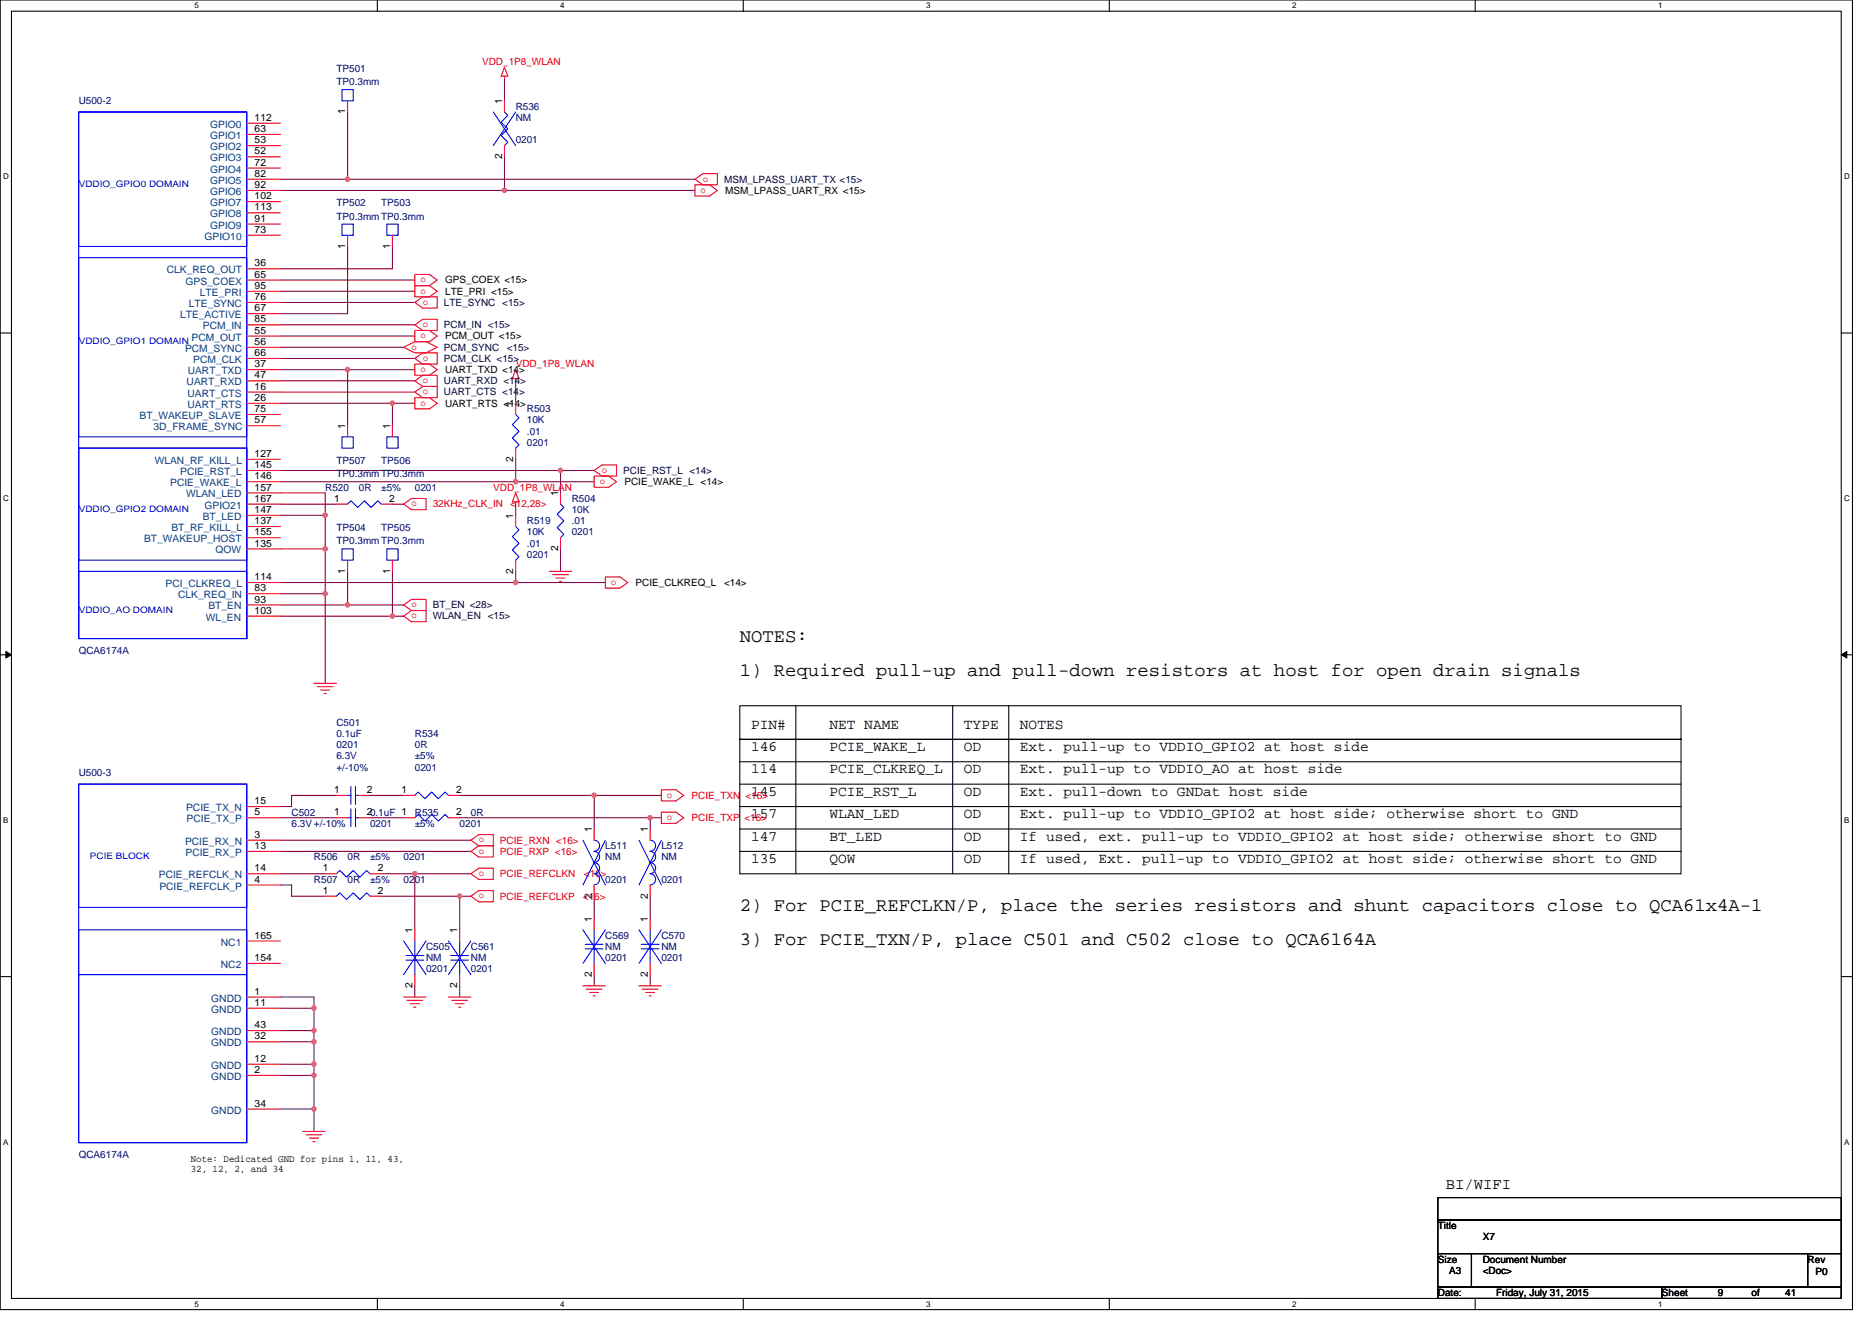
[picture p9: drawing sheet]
<svg xmlns="http://www.w3.org/2000/svg" width="297mm" height="210mm" viewBox="0 0 297 210" stroke-linecap="round" stroke-linejoin="round" font-family="sans-serif">
<path d="M0 0h293.9v207.9h-293.9zM1.8 1.8h290.4v204.3h-290.4z" fill="none" stroke="#000" stroke-width=".17"/>
<g fill="#fff">
<path d="M30.8 .2h.7v1.4h-.7z"/>
<path d="M30.8 206.3h.7v1.4h-.7z"/>
</g>
<path d="M59.9 0v1.8M59.9 206.1v1.8" fill="none" stroke="#000" stroke-width=".17"/>
<g fill="#fff">
<path d="M88.9 .2h.7v1.4h-.7z"/>
<path d="M88.9 206.3h.7v1.4h-.7z"/>
</g>
<path d="M117.9 0v1.8M117.9 206.1v1.8" fill="none" stroke="#000" stroke-width=".17"/>
<g fill="#fff">
<path d="M147 .2h.7v1.4h-.7z"/>
<path d="M147 206.3h.7v1.4h-.7z"/>
</g>
<path d="M176 0v1.8M176 206.1v1.8" fill="none" stroke="#000" stroke-width=".17"/>
<g fill="#fff">
<path d="M205 .2h.7v1.4h-.7z"/>
<path d="M205 206.3h.7v1.4h-.7z"/>
</g>
<path d="M234.1 0v1.8M234.1 206.1v1.8" fill="none" stroke="#000" stroke-width=".17"/>
<g fill="#fff">
<path d="M263.1 .2h.7v1.4h-.7z"/>
<path d="M263.1 206.3h.7v1.4h-.7z"/>
<path d="M.5 27.3h.9v1.4h-.9z"/>
<path d="M292.6 27.3h.9v1.4h-.9z"/>
<path d="M.5 78.4h.9v1.4h-.9z"/>
<path d="M292.6 78.4h.9v1.4h-.9z"/>
</g>
<path d="M0 52.9h1.8M292.2 52.9h1.7" fill="none" stroke="#000" stroke-width=".17"/>
<g fill="#fff">
<path d="M.5 129.5h.8v1.4h-.8z"/>
<path d="M292.6 129.5h.9v1.4h-.9z"/>
</g>
<path d="M0 103.9h1.8M292.2 103.9h1.7" fill="none" stroke="#000" stroke-width=".17"/>
<path d="M.9 103.4l.9 .5-.9 .5zM292.2 103.9l.8-.5v1z" fill="#000" stroke="#000" stroke-width=".16"/>
<g fill="#fff">
<path d="M.5 180.5h.8v1.4h-.8z"/>
<path d="M292.6 180.5h.9v1.4h-.9z"/>
</g>
<g fill="none" stroke="#000" stroke-width=".17">
<path d="M117.4 112h149.3v5.3h-149.3zM117.4 117.3h149.3v21.4h-149.3zM126.3 112v26.7M151.2 112v26.7M160.1 112v26.7M117.4 135.1h149.3M117.4 131.6h149.3M117.4 124.5h149.3M117.4 120.9h149.3M117.4 128h149.3M0 155h1.8M292.2 155h1.7"/>
<path d="M228.2 190.1h64v3.5h-64zM228.2 193.6h64v5.4h-64zM228.2 199h5.3v5.3h-5.3zM233.5 199h53.3v5.3h-53.3zM286.8 199h5.4v5.3h-5.4zM228.2 204.3h35.5v1.8h-35.5zM263.7 204.3h28.5v1.8h-28.5z"/>
</g>
<g fill="none" stroke="#800040" stroke-width=".17">
<path d="M55.2 17.8v10.6M80 12.4v3.6M44.5 28.4h10.7M44.5 30.2h35.5M55.2 39.1v10.7h-10.7M55.2 28.4h55.1M62.3 39.1v3.6h-17.8M80 24.9v5.3h30.3M44.5 58.7h10.7M44.5 44.4h21.3M44.5 46.2h21.3M44.5 48h21.3"/>
<path d="M44.5 51.6h21.3M44.5 53.3h21.3M44.5 56.9h21.3M44.5 55.1h19.5M55.2 58.7v8.9M55.2 58.7h10.6M44.5 74.7h44.4M44.5 78.2h7.1v3.6M44.5 64h17.8M44.5 60.5h21.3M44.5 62.2h21.3M44.5 76.5h37.3"/>
<path d="M62.3 64v3.6M62.3 64h3.5M81.8 72.9v3.6M81.8 76.5h12.5M81.8 60.5v3.5M88.9 74.7h5.4M88.9 74.7v3.5M44.5 80h8.9M44.5 92.5h37.3M44.5 81.8h7.1v5.3M44.5 94.2h7.1M44.5 87.1h7.1"/>
<path d="M44.5 96h10.7M44.5 97.8h17.8M51.6 94.2v14.3M51.6 87.1v7.1M55.2 96h8.8M55.2 90.7v5.3M62.3 80h1.7M62.3 97.8h1.7M62.3 90.7v7.1M81.8 80v1.8M81.8 90.7v1.8M81.8 92.5h14.3"/>
<path d="M88.9 87.1v3.6M44.5 138.7h7.1M44.5 133.3h30.2M44.5 135.1h30.2M44.5 129.8h8.9M53.4 126.2h-7.1v1.8h-1.8M58.7 126.2h5.3M58.7 129.8h5.3M60.5 138.7h5.3M65.8 138.7h8.9M65.8 138.7v8.9M72.9 126.2h21.4"/>
<path d="M72.9 129.8h30.3M94.3 126.2h10.6M94.3 126.2v5.4M104.9 129.8h-1.7v1.8M44.5 140.5h1.8v1.7h5.3M44.5 158.2h5.3v1.8M60.5 142.2h12.4M65.8 156.5v1.7M72.9 142.2h1.8M72.9 156.5v1.7M72.9 142.2v5.4M94.3 154.7v1.8"/>
<path d="M94.3 142.2v3.6M103.2 154.7v1.8M103.2 142.2v3.6M44.5 163.6h5.3M44.5 165.4h5.3M44.5 168.9h5.3M44.5 170.7h5.3M44.5 176h5.3M44.5 160h5.3M49.8 163.6v1.8M49.8 165.4v3.5M49.8 168.9v1.8"/>
<path d="M49.8 170.7v5.3M49.8 176v3.6M49.8 160v3.6"/>
</g>
<g fill="#f0f" stroke="#f0f" stroke-width=".17">
<circle cx="49.8" cy="160" r=".35"/>
<circle cx="49.8" cy="163.6" r=".35"/>
<circle cx="49.8" cy="165.3" r=".35"/>
<circle cx="49.8" cy="170.7" r=".35"/>
<circle cx="49.8" cy="168.9" r=".35"/>
<circle cx="65.8" cy="138.7" r=".35"/>
<circle cx="72.9" cy="142.2" r=".35"/>
<circle cx="49.8" cy="176" r=".35"/>
<circle cx="80" cy="30.2" r=".35"/>
<circle cx="55.1" cy="58.7" r=".35"/>
<circle cx="62.3" cy="64" r=".35"/>
<circle cx="51.6" cy="81.8" r=".35"/>
<circle cx="51.6" cy="94.2" r=".35"/>
<circle cx="51.6" cy="87.1" r=".35"/>
<circle cx="88.9" cy="74.7" r=".35"/>
<circle cx="81.8" cy="76.4" r=".35"/>
<circle cx="81.8" cy="92.4" r=".35"/>
<circle cx="55.1" cy="96" r=".35"/>
<circle cx="62.3" cy="97.8" r=".35"/>
<circle cx="94.3" cy="126.2" r=".35"/>
<circle cx="103.2" cy="129.8" r=".35"/>
<circle cx="55.1" cy="28.4" r=".35"/>
</g>
<g fill="none" stroke="#f00" stroke-width=".17">
<path d="M39.2 19.6h5.3M55.2 16v1.8M80 16v1.8M80 12.1v.3M80 10.7l.6 1.4h-1.1zM39.2 21.3h5.3M39.2 24.9h5.3M39.2 23.1h5.3M39.2 32h5.3M39.2 30.2h5.3M39.2 28.4h5.3M39.2 26.7h5.3"/>
<path d="M39.2 33.8h5.3M39.2 35.6h5.3M39.2 37.3h5.3M55.2 37.3v1.8M62.3 37.3v1.8M80 23.1v1.8M110.3 29.3h2.3l1.2 .9-1.2 .9h-2.3zM110.3 28.4l1.2-.8h2.3v1.7h-2.3zM39.2 42.7h5.3M39.2 44.4h5.3M39.2 46.2h5.3M39.2 48h5.3"/>
<path d="M39.2 49.8h5.3M39.2 51.6h5.3M39.2 53.3h5.3M39.2 55.1h5.3M39.2 56.9h5.3M39.2 58.7h5.3M64 55.1l1.8-.9h1.8l1.8 .9-1.8 .9h-1.8zM65.8 48l1.3-.9h2.3v1.8h-2.3zM65.8 51.6l1.3-.9h2.3v1.8h-2.3zM65.8 56.9l1.3-.9h2.3v1.8h-2.3zM65.8 43.6h2.3l1.3 .8-1.3 .9h-2.3zM65.8 45.3h2.3l1.3 .9-1.3 .9h-2.3z"/>
<path d="M65.8 52.5h2.3l1.3 .8-1.3 .9h-2.3zM65.8 57.8h2.3l1.3 .9-1.3 .9h-2.3zM81.8 58.7l.6 1.4h-1.1zM39.2 72.9h5.3M39.2 74.7h5.3M39.2 76.5h5.3M39.2 78.2h5.3M39.2 60.5h5.3M39.2 65.8h5.3M39.2 62.2h5.3M39.2 64h5.3M39.2 67.6h5.3"/>
<path d="M55.2 67.6v1.7M62.3 67.6v1.7M65.8 60.5l1.3-.9h2.3v1.7h-2.3zM65.8 62.2l1.3-.9h2.3v1.8h-2.3zM65.8 63.1h2.3l1.3 .9-1.3 .9h-2.3zM81.8 60.1v.4M81.8 78.2l.6 1.5h-1.1zM81.8 79.7v.3M81.8 64v1.8M81.8 71.1v1.8M88.9 78.2v1.8M94.3 74.7l1.2-.9h2.3v1.8h-2.3z"/>
<path d="M94.3 75.6h2.3l1.2 .9-1.2 .8h-2.3zM39.2 80h5.3M39.2 81.8h5.3M39.2 83.6h5.3M39.2 85.3h5.3M39.2 87.1h5.3M39.2 92.5h5.3M39.2 97.8h5.3M39.2 96h5.3M39.2 94.2h5.3M53.4 80h1.8M55.2 88.9v1.8"/>
<path d="M60.5 80h1.8M62.3 88.9v1.8M64 80l1.3-.9h2.3v1.8h-2.3zM64 96l1.3-.9h2.3v1.8h-2.3zM64 97.8l1.3-.9h2.3v1.8h-2.3zM81.8 81.8v1.8M81.8 88.9v1.8M87.2 90.7h3.5M87.7 91.2h2.5M88.2 91.7h1.5M88.8 92.3h.3M88.9 85.3v1.8"/>
<path d="M96.1 91.6h2.3l1.2 .9-1.2 .8h-2.3zM49.8 108.5h3.6M50.4 109h2.4M50.9 109.5h1.4M51.4 110.1h.4M39.2 128h5.3M39.2 129.8h5.3M39.2 133.3h5.3M39.2 135.1h5.3M39.2 138.7h5.3M51.6 138.7h1.8M53.4 126.2h1.8"/>
<path d="M53.4 129.8h1.8M56.9 126.2h1.8M56.9 129.8h1.8M58.7 138.7h1.8M64 126.2h1.8M64 129.8h1.8M71.2 126.2h1.7M71.2 129.8h1.7M74.7 133.3l1.3-.8h2.3v1.7h-2.3zM74.7 135.1l1.3-.9h2.3v1.8h-2.3zM74.7 138.7l1.3-.9h2.3v1.8h-2.3zM94.3 131.6v1.7"/>
<path d="M103.2 131.6v1.7M104.9 125.3h2.3l1.3 .9-1.3 .9h-2.3zM104.9 128.9h2.3l1.3 .9-1.3 .9h-2.3zM39.2 140.5h5.3M39.2 152.9h5.3M39.2 149.4h5.3M39.2 158.2h5.3M51.6 142.2h1.8M58.7 142.2h1.8M64 158.2h3.6M64.6 158.8h2.5M65.1 159.3h1.4"/>
<path d="M65.7 159.9h.3M65.8 147.6v1.8M65.8 154.7v1.8M71.2 158.2h3.5M71.7 158.8h2.5M72.2 159.3h1.5M72.8 159.9h.3M72.9 147.6v1.8M72.9 154.7v1.8M74.7 142.2l1.3-.8h2.3v1.7h-2.3zM92.5 156.5h3.6M93 157h2.5"/>
<path d="M93.6 157.5h1.4M94.1 158.1h.3M94.3 140.5v1.7M94.3 145.8v1.8M94.3 152.9v1.8M101.4 156.5h3.5M101.9 157h2.5M102.4 157.5h1.5M103 158.1h.3M103.2 145.8v1.8M103.2 152.9v1.8M103.2 140.5v1.7"/>
<path d="M39.2 160h5.3M39.2 165.4h5.3M39.2 163.6h5.3M39.2 170.7h5.3M39.2 168.9h5.3M39.2 176h5.3M48 179.6h3.6M48.6 180.1h2.5M49.1 180.6h1.4M49.7 181.2h.3"/>
</g>
<g fill="none" stroke="#00f" stroke-width=".17">
<path d="M12.5 17.8h26.7v21.3h-26.7zM12.5 17.8h26.7v83.5h-26.7zM54.3 14.2h1.7v1.8h-1.7zM78.3 17.8l3.5 5.3M80 17.8l.6 .5-1.1 1.1 1.1 1-1.1 1.1 1.1 1.1-.6 .5M81.8 17.8l-3.5 5.3M54.3 35.6h1.7v1.7h-1.7zM61.4 35.6h1.8v1.7h-1.8zM12.5 40.9h26.7v28.4h-26.7zM12.5 71.1h26.7v30.2h-26.7zM12.5 71.1h26.7v17.8h-26.7zM54.3 69.3h1.7v1.8h-1.7z"/>
<path d="M61.4 69.3h1.8v1.8h-1.8zM81.8 65.8l.6 .5-1.1 1.1 1.1 1.1-1.1 1 1.1 1.1-.6 .5M12.5 90.7h26.7v10.6h-26.7zM54.3 87.1h1.7v1.8h-1.7zM55.2 80l.5-.5 1.1 1 1-1 1.1 1 1.1-1 .5 .5M61.4 87.1h1.8v1.8h-1.8zM81.8 83.6l.6 .5-1.1 1.1 1.1 1-1.1 1.1 1.1 1.1-.6 .5M88.9 80l.6 .5-1.1 1.1 1.1 1.1-1.1 1 1.1 1.1-.6 .5M12.5 124.5h26.7v56.9h-26.7zM12.5 124.5h26.7v19.5h-26.7zM53.4 138.7l.5-.5 1.1 1 1-1 1.1 1 1.1-1 .5 .5M55.2 126.2h.5"/>
<path d="M55.2 129.8h.5M55.7 124.8v2.9M55.7 128.4v2.8M56.4 124.8v2.9M56.4 126.2h.5M56.4 128.4v2.8M56.4 129.8h.5M65.8 126.2l.6-.5 1 1.1 1.1-1.1 1.1 1.1 1-1.1 .6 .5M65.8 129.8l.6-.5 1 1 1.1-1 1.1 1 1-1 .6 .5M92.5 133.3l3.6 7.2M94.3 133.3a.88 .88 0 0 1 .8 .9 .88 .88 0 0 1-.8 .9 .89 .89 0 0 1 .8 .9 .89 .89 0 0 1-.8 .9 .89 .89 0 0 1 .8 .9 .89 .89 0 0 1-.8 .9 .89 .89 0 0 1 .8 .9 .89 .89 0 0 1-.8 .8M96.1 133.3l-3.6 7.2"/>
<path d="M101.4 133.3l3.5 7.2M103.1 133.3a.88 .88 0 0 1 .9 .9 .88 .88 0 0 1-.9 .9 .89 .89 0 0 1 .9 .9 .89 .89 0 0 1-.9 .9 .89 .89 0 0 1 .9 .9 .89 .89 0 0 1-.9 .9 .89 .89 0 0 1 .9 .9 .89 .89 0 0 1-.9 .8M104.9 133.3l-3.5 7.2M12.5 154.7h26.7v26.7h-26.7zM12.5 147.6h26.7v7.1h-26.7zM53.4 142.2l.5-.5 1.1 1.1 1-1.1 1.1 1.1 1.1-1.1 .5 .5M64 149.4l3.6 5.3M64.4 151.7h2.8M64.4 152.4h2.8M65.8 149.4v2.3M65.8 152.4v2.3M67.6 149.4l-3.6 5.3"/>
<path d="M71.2 149.4l3.5 5.3M71.5 151.7h2.9M71.5 152.4h2.9M72.9 149.4v2.3M72.9 152.4v2.3M74.7 149.4l-3.5 5.3M92.5 147.6l3.6 5.3M92.9 149.9h2.8M92.9 150.6h2.8M94.3 147.6v2.3M94.3 150.6v2.3M96.1 147.6l-3.6 5.3"/>
<path d="M101.4 147.6l3.5 5.3M101.7 149.9h2.9M101.7 150.6h2.9M103.2 147.6v2.3M103.2 150.6v2.3M104.9 147.6l-3.5 5.3"/>
</g>
<g font-size="3">
<text x="117.4" y="102">NOTES:</text>
<text x="117.4" y="107.3">1) Required pull-up and pull-down resistors at host for open drain signals</text>
<text x="117.4" y="144.6">2) For PCIE_REFCLKN/P, place the series resistors and shunt capacitors close to QCA61x4A-1</text>
<text x="117.4" y="150">3) For PCIE_TXN/P, place C501 and C502 close to QCA6164A</text>
</g>
<text font-size="2.5" x="229.4" y="188.7">BI/WIFI</text>
<g font-size="2.3">
<text x="119.2" y="115.6">PIN#</text>
<text x="119.2" y="119.2">146</text>
<text x="131.6" y="115.6">NET NAME</text>
<text x="131.6" y="119.2">PCIE_WAKE_L</text>
<text x="152.9" y="115.6">TYPE</text>
<text x="152.9" y="119.2">OD</text>
<text x="161.8" y="115.6">NOTES</text>
<text x="161.8" y="119.2">Ext. pull-up to VDDIO_GPIO2 at host side</text>
<text x="119.2" y="122.7">114</text>
<text x="131.6" y="122.7">PCIE_CLKREQ_L</text>
<text x="152.9" y="122.7">OD</text>
<text x="161.8" y="122.7">Ext. pull-up to VDDIO_AO at host side</text>
<text x="119.2" y="129.9">157</text>
<text x="119.2" y="126.3">145</text>
<text x="131.6" y="129.9">WLAN_LED</text>
<text x="131.6" y="126.3">PCIE_RST_L</text>
<text x="152.9" y="126.3">OD</text>
<text x="152.9" y="129.9">OD</text>
<text x="161.8" y="126.3">Ext. pull-down to GNDat host side</text>
<text x="161.8" y="129.9">Ext. pull-up to VDDIO_GPIO2 at host side; otherwise short to GND</text>
<text x="119.2" y="133.4">147</text>
<text x="119.2" y="137">135</text>
<text x="131.6" y="137">QOW</text>
<text x="131.6" y="133.4">BT_LED</text>
<text x="152.9" y="133.4">OD</text>
<text x="152.9" y="137">OD</text>
<text x="161.8" y="137">If used, Ext. pull-up to VDDIO_GPIO2 at host side; otherwise short to GND</text>
<text x="161.8" y="133.4">If used, ext. pull-up to VDDIO_GPIO2 at host side; otherwise short to GND</text>
</g>
<g font-size="1.6" fill="#000080">
<text x="53.4" y="11.4">TP501</text>
<text x="12.5" y="16.5">U500-2</text>
<text x="53.4" y="13.5">TP0.3mm</text>
<text x="81.8" y="17.4">R536</text>
<text x="81.8" y="19.2">NM</text>
<text x="81.8" y="22.8">0201</text>
<text x="53.4" y="32.7">TP502</text>
<text x="53.4" y="34.8">TP0.3mmTP0.3mm</text>
<text x="60.5" y="32.7">TP503</text>
<text x="83.6" y="65.4">R503</text>
<text x="83.6" y="67.2">10K</text>
<text x="83.6" y="69">.01</text>
<text x="83.6" y="70.8">0201</text>
<text x="51.6" y="77.9">R520</text>
<text x="53.4" y="73.6">TP507</text>
<text x="53.4" y="75.7">TP0.3mmTP0.3mm</text>
<text x="56.9" y="77.9">0R</text>
<text x="60.5" y="77.9">±5%</text>
<text x="60.5" y="73.6">TP506</text>
<text x="65.8" y="77.9">0201</text>
<text x="83.6" y="83.2">R519</text>
<text x="90.7" y="79.7">R504</text>
<text x="90.7" y="81.4">10K</text>
<text x="90.7" y="83.2">.01</text>
<text x="53.4" y="84.3">TP504</text>
<text x="53.4" y="86.4">TP0.3mmTP0.3mm</text>
<text x="60.5" y="84.3">TP505</text>
<text x="83.6" y="85">10K</text>
<text x="83.6" y="86.8">.01</text>
<text x="83.6" y="88.5">0201</text>
<text x="90.7" y="85">0201</text>
<text x="12.5" y="103.8">QCA6174A</text>
<text x="53.4" y="115.2">C501</text>
<text x="53.4" y="117">0.1uF</text>
<text x="53.4" y="118.8">0201</text>
<text x="65.8" y="117">R534</text>
<text x="65.8" y="118.8">0R</text>
<text x="12.5" y="123.2">U500-3</text>
<text x="53.4" y="120.5">6.3V</text>
<text x="53.4" y="122.3">+/-10%</text>
<text x="65.8" y="120.5">±5%</text>
<text x="65.8" y="122.3">0201</text>
<text x="46.3" y="129.4">C502</text>
<text x="46.3" y="131.2">6.3V +/-10%</text>
<text x="58.7" y="131.2">0201</text>
<text x="65.8" y="129.4">R535</text>
<text x="65.8" y="131.2">±5%</text>
<text x="72.9" y="131.2">0201</text>
<text x="74.7" y="129.4">0R</text>
<text x="49.8" y="136.5">R506</text>
<text x="55.2" y="136.5">0R</text>
<text x="58.7" y="136.5">±5%</text>
<text x="64" y="136.5">0201</text>
<text x="96.1" y="134.8">L511</text>
<text x="96.1" y="136.5">NM</text>
<text x="104.9" y="134.8">L512</text>
<text x="104.9" y="136.5">NM</text>
<text x="49.8" y="140.1">R507</text>
<text x="55.2" y="140.1">0R</text>
<text x="58.7" y="140.1">±5%</text>
<text x="64" y="140.1">0201</text>
<text x="96.1" y="140.1">0201</text>
<text x="104.9" y="140.1">0201</text>
<text x="96.1" y="149">C569</text>
<text x="104.9" y="149">C570</text>
<text x="67.6" y="150.8">C505</text>
<text x="67.6" y="152.5">NM</text>
<text x="67.6" y="154.3">0201</text>
<text x="74.7" y="150.8">C561</text>
<text x="74.7" y="152.5">NM</text>
<text x="74.7" y="154.3">0201</text>
<text x="96.1" y="150.8">NM</text>
<text x="96.1" y="152.5">0201</text>
<text x="104.9" y="150.8">NM</text>
<text x="104.9" y="152.5">0201</text>
<text x="12.5" y="183.8">QCA6174A</text>
</g>
<g font-size="1.6" fill="#f00">
<text x="76.5" y="10.3">VDD_1P8_WLAN</text>
<text x="111.5" y="28.8">o</text>
<text x="111.2" y="30.6">o</text>
<text x="66.7" y="44.8">o</text>
<text x="66.7" y="46.6">o</text>
<text x="66.7" y="53.7">o</text>
<text x="67.1" y="48.4">o</text>
<text x="67.1" y="51.9">o</text>
<text x="65.3" y="55.5">o</text>
<text x="66.7" y="59">o</text>
<text x="67.1" y="57.3">o</text>
<text x="81.8" y="58.3">VDD_1P8_WLAN</text>
<text x="66.7" y="64.4">o</text>
<text x="67.1" y="60.8">o</text>
<text x="67.1" y="62.6">o</text>
<text x="78.3" y="77.9">VDD_1P8_WLAN</text>
<text x="95.2" y="76.8">o</text>
<text x="95.5" y="75">o</text>
<text x="65.3" y="80.4">o</text>
<text x="68.7" y="80.5">32KHz_CLK_IN &lt;12,28&gt;</text>
<text x="96.9" y="92.8">o</text>
<text x="65.3" y="96.4">o</text>
<text x="65.3" y="98.1">o</text>
<text x="105.8" y="126.6">o</text>
<text x="105.8" y="130.2">o</text>
<text x="109.7" y="126.8">PCIE_TXN &lt;16&gt;</text>
<text x="109.7" y="130.3">PCIE_TXP &lt;16&gt;</text>
<text x="76" y="133.7">o</text>
<text x="76" y="135.5">o</text>
<text x="79.3" y="133.9">PCIE_RXN &lt;16&gt;</text>
<text x="79.3" y="135.7">PCIE_RXP &lt;16&gt;</text>
<text x="76" y="139">o</text>
<text x="76" y="142.6">o</text>
<text x="79.3" y="139.2">PCIE_REFCLKN</text>
<text x="79.3" y="142.8">PCIE_REFCLKP</text>
<text x="92.5" y="142.8">&lt;16&gt;</text>
<text x="92.7" y="139.2">&lt;16&gt;</text>
</g>
<g font-size="1.6">
<text x="79.7" y="16.5" transform="rotate(-90 79.7 16.5)">1</text>
<text x="40.4" y="19.2">112</text>
<text x="40.4" y="21">63</text>
<text x="40.4" y="22.7">53</text>
<text x="54.8" y="18.2" transform="rotate(-90 54.8 18.2)">1</text>
<text x="40.4" y="24.5">52</text>
<text x="40.4" y="29.8">92</text>
<text x="40.4" y="28.1">82</text>
<text x="40.4" y="26.3">72</text>
<text x="79.7" y="25.3" transform="rotate(-90 79.7 25.3)">2</text>
<text x="40.4" y="31.6">102</text>
<text x="40.4" y="33.4">113</text>
<text x="40.4" y="35.2">91</text>
<text x="115.1" y="30.8">MSM_LPASS_UART_RX &lt;15&gt;</text>
<text x="40.4" y="37">73</text>
<text x="54.8" y="39.5" transform="rotate(-90 54.8 39.5)">1</text>
<text x="61.9" y="39.5" transform="rotate(-90 61.9 39.5)">1</text>
<text x="40.4" y="45.8">95</text>
<text x="40.4" y="47.6">76</text>
<text x="40.4" y="42.3">36</text>
<text x="40.4" y="44.1">65</text>
<text x="70.6" y="45">GPS_COEX &lt;15&gt;</text>
<text x="70.6" y="46.8">LTE_PRI &lt;15&gt;</text>
<text x="40.4" y="53">55</text>
<text x="40.4" y="49.4">67</text>
<text x="40.4" y="51.2">85</text>
<text x="70.6" y="53.9">PCM_OUT &lt;15&gt;</text>
<text x="40.4" y="56.5">66</text>
<text x="40.4" y="58.3">37</text>
<text x="40.4" y="54.7">56</text>
<text x="70.6" y="59.2">UART_TXD &lt;14&gt;</text>
<text x="40.4" y="65.4">75</text>
<text x="40.4" y="60.1">47</text>
<text x="40.4" y="61.8">16</text>
<text x="40.4" y="63.6">26</text>
<text x="70.6" y="64.5">UART_RTS &lt;14&gt;</text>
<text x="81.4" y="64.5" transform="rotate(-90 81.4 64.5)">1</text>
<text x="40.4" y="67.2">57</text>
<text x="54.8" y="68.1" transform="rotate(-90 54.8 68.1)">1</text>
<text x="61.9" y="68.1" transform="rotate(-90 61.9 68.1)">1</text>
<text x="40.4" y="76.1">146</text>
<text x="40.4" y="77.9">157</text>
<text x="40.4" y="74.3">145</text>
<text x="40.4" y="72.5">127</text>
<text x="81.4" y="73.3" transform="rotate(-90 81.4 73.3)">2</text>
<text x="99.1" y="77">PCIE_WAKE_L &lt;14&gt;</text>
<text x="40.4" y="81.4">147</text>
<text x="40.4" y="79.6">167</text>
<text x="40.4" y="83.2">137</text>
<text x="53" y="79.6">1</text>
<text x="61.7" y="79.6">2</text>
<text x="81.4" y="82.3" transform="rotate(-90 81.4 82.3)">1</text>
<text x="88.6" y="78.8" transform="rotate(-90 88.6 78.8)">1</text>
<text x="40.4" y="86.7">135</text>
<text x="40.4" y="85">155</text>
<text x="88.6" y="87.5" transform="rotate(-90 88.6 87.5)">2</text>
<text x="40.4" y="95.6">93</text>
<text x="40.4" y="93.9">83</text>
<text x="40.4" y="92.1">114</text>
<text x="54.8" y="91.1" transform="rotate(-90 54.8 91.1)">1</text>
<text x="61.9" y="91.1" transform="rotate(-90 61.9 91.1)">1</text>
<text x="81.4" y="91.1" transform="rotate(-90 81.4 91.1)">2</text>
<text x="100.9" y="93">PCIE_CLKREQ_L</text>
<text x="114.9" y="93">&lt;14&gt;</text>
<text x="40.4" y="97.4">103</text>
<text x="53" y="125.9">1</text>
<text x="58.2" y="125.9">2</text>
<text x="63.7" y="125.9">1</text>
<text x="72.4" y="125.9">2</text>
<text x="40.4" y="127.6">15</text>
<text x="40.4" y="129.4">5</text>
<text x="53" y="129.4">1</text>
<text x="58.2" y="129.4">20.1uF 1</text>
<text x="72.4" y="129.4">2</text>
<text x="40.4" y="133">3</text>
<text x="40.4" y="134.7">13</text>
<text x="93.9" y="132.1" transform="rotate(-90 93.9 132.1)">1</text>
<text x="102.8" y="132.1" transform="rotate(-90 102.8 132.1)">1</text>
<text x="40.4" y="138.3">14</text>
<text x="40.4" y="140.1">4</text>
<text x="51.2" y="141.9">1</text>
<text x="51.2" y="138.3">1</text>
<text x="60" y="141.9">2</text>
<text x="60" y="138.3">2</text>
<text x="93.9" y="142.6" transform="rotate(-90 93.9 142.6)">2</text>
<text x="102.8" y="142.6" transform="rotate(-90 102.8 142.6)">2</text>
<text x="40.4" y="149">165</text>
<text x="65.4" y="148.1" transform="rotate(-90 65.4 148.1)">1</text>
<text x="72.6" y="148.1" transform="rotate(-90 72.6 148.1)">1</text>
<text x="93.9" y="146.3" transform="rotate(-90 93.9 146.3)">1</text>
<text x="102.8" y="146.3" transform="rotate(-90 102.8 146.3)">1</text>
<text x="40.4" y="152.5">154</text>
<text x="93.9" y="155.1" transform="rotate(-90 93.9 155.1)">2</text>
<text x="102.8" y="155.1" transform="rotate(-90 102.8 155.1)">2</text>
<text x="40.4" y="157.9">1</text>
<text x="40.4" y="159.6">11</text>
<text x="65.4" y="156.8" transform="rotate(-90 65.4 156.8)">2</text>
<text x="72.6" y="156.8" transform="rotate(-90 72.6 156.8)">2</text>
<text x="40.4" y="165">32</text>
<text x="40.4" y="163.2">43</text>
<text x="40.4" y="170.3">2</text>
<text x="40.4" y="168.5">12</text>
<text x="40.4" y="175.6">34</text>
<text x="30.3" y="184.4">Note: Dedicated GND for pins 1, 11, 43,</text>
<text x="30.3" y="186">32, 12, 2, and 34</text>
<text x="228.2" y="195.1">Title</text>
<text x="235.3" y="196.8">X7</text>
<text x="228.2" y="200.4">Size</text>
<text x="229.9" y="202.2">A3</text>
<text x="235.3" y="200.4">Document Number</text>
<text x="235.3" y="202.2">&lt;Doc&gt;</text>
<text x="286.8" y="200.4">Rev</text>
<text x="288.1" y="202.3">P0</text>
<text x="228.2" y="205.7">Date:</text>
<text x="237.4" y="205.7">Friday, July 31, 2015</text>
<text x="263.7" y="205.7">Sheet</text>
<text x="272.6" y="205.7">9</text>
<text x="277.9" y="205.7">of</text>
<text x="283.3" y="205.7">41</text>
</g>
<g font-size="1.6" fill="#004080">
<text x="33.4" y="20.3">GPIO0</text>
<text x="33.4" y="22.1">GPIO1</text>
<text x="33.4" y="23.8">GPIO2</text>
<text x="33.4" y="25.6">GPIO3</text>
<text x="33.4" y="29.2">GPIO5</text>
<text x="33.4" y="27.4">GPIO4</text>
<text x="33.4" y="32.7">GPIO7</text>
<text x="33.4" y="30.9">GPIO6</text>
<text x="33.4" y="34.5">GPIO8</text>
<text x="32.5" y="38.1">GPIO10</text>
<text x="33.4" y="36.3">GPIO9</text>
<text x="26.5" y="43.4">CLK_REQ_OUT</text>
<text x="29.4" y="45.2">GPS_COEX</text>
<text x="31.7" y="46.9">LTE_PRI</text>
<text x="28.6" y="50.5">LTE_ACTIVE</text>
<text x="30" y="48.7">LTE_SYNC</text>
<text x="32.2" y="52.3">PCM_IN</text>
<text x="29.4" y="55.8">PCM_SYNC</text>
<text x="29.8" y="59.4">UART_TXD</text>
<text x="30.4" y="54.1">PCM_OUT</text>
<text x="30.7" y="57.6">PCM_CLK</text>
<text x="29.6" y="61.2">UART_RXD</text>
<text x="29.7" y="62.9">UART_CTS</text>
<text x="29.7" y="64.7">UART_RTS</text>
<text x="22.1" y="66.5">BT_WAKEUP_SLAVE</text>
<text x="24.4" y="68.3">3D_FRAME_SYNC</text>
<text x="24.5" y="73.6">WLAN_RF_KILL_L</text>
<text x="27" y="77.2">PCIE_WAKE_L</text>
<text x="28.6" y="75.4">PCIE_RST_L</text>
<text x="29.5" y="79">WLAN_LED</text>
<text x="32.2" y="82.5">BT_LED</text>
<text x="32.5" y="80.7">GPIO21</text>
<text x="22.9" y="86.1">BT_WAKEUP_HOST</text>
<text x="27.2" y="84.3">BT_RF_KILL_L</text>
<text x="34.2" y="87.8">QOW</text>
<text x="26.3" y="93.2">PCI_CLKREQ_L</text>
<text x="28.3" y="95">CLK_REQ_IN</text>
<text x="32.7" y="98.5">WL_EN</text>
<text x="33.1" y="96.7">BT_EN</text>
<text x="29.5" y="128.7">PCIE_TX_N</text>
<text x="29.6" y="130.5">PCIE_TX_P</text>
<text x="29.4" y="134.1">PCIE_RX_N</text>
<text x="29.4" y="135.8">PCIE_RX_P</text>
<text x="25.2" y="139.4">PCIE_REFCLK_N</text>
<text x="25.3" y="141.2">PCIE_REFCLK_P</text>
<text x="35" y="153.6">NC2</text>
<text x="35" y="150.1">NC1</text>
<text x="33.5" y="159">GNDD</text>
<text x="33.5" y="160.7">GNDD</text>
<text x="33.5" y="166.1">GNDD</text>
<text x="33.5" y="164.3">GNDD</text>
<text x="33.5" y="171.4">GNDD</text>
<text x="33.5" y="169.6">GNDD</text>
<text x="33.5" y="176.7">GNDD</text>
</g>
<g font-size="1.6" fill="#000040">
<text x="114.9" y="29">MSM_LPASS_UART_TX &lt;15&gt;</text>
<text x="70.4" y="48.5">LTE_SYNC &lt;15&gt;</text>
<text x="70.4" y="52.1">PCM_IN &lt;15&gt;</text>
<text x="70.4" y="55.6">PCM_SYNC</text>
<text x="70.4" y="57.4">PCM_CLK &lt;15&gt;</text>
<text x="80.4" y="55.6">&lt;15&gt;</text>
<text x="70.4" y="61">UART_RXD &lt;14&gt;</text>
<text x="70.4" y="62.8">UART_CTS &lt;14&gt;</text>
<text x="98.9" y="75.2">PCIE_RST_L &lt;14&gt;</text>
<text x="68.7" y="96.5">BT_EN &lt;28&gt;</text>
<text x="68.7" y="98.3">WLAN_EN &lt;15&gt;</text>
</g>
<g font-size="1.4" fill="#00f">
<text x="12.5" y="29.7">VDDIO_GPIO0 DOMAIN</text>
<text x="12.5" y="54.6">VDDIO_GPIO1 DOMAIN</text>
<text x="12.5" y="81.3">VDDIO_GPIO2 DOMAIN</text>
<text x="12.5" y="97.3">VDDIO_AO DOMAIN</text>
<text x="14.3" y="136.4">PCIE BLOCK</text>
</g>
<g font-size="1.3">
<text x="30.8" y="1.3">5</text>
<text x="88.9" y="1.3">4</text>
<text x="147" y="1.3">3</text>
<text x="205" y="1.3">2</text>
<text x="263.1" y="1.3">1</text>
<text x=".5" y="28.4">D</text>
<text x="292.6" y="28.4">D</text>
<text x=".5" y="79.5">C</text>
<text x="292.6" y="79.5">C</text>
<text x=".5" y="130.6">B</text>
<text x="292.6" y="130.6">B</text>
<text x=".5" y="181.7">A</text>
<text x="292.6" y="181.7">A</text>
<text x="30.8" y="207.4">5</text>
<text x="88.9" y="207.4">4</text>
<text x="147" y="207.4">3</text>
<text x="205" y="207.4">2</text>
<text x="263.1" y="207.4">1</text>
</g>
</svg>
